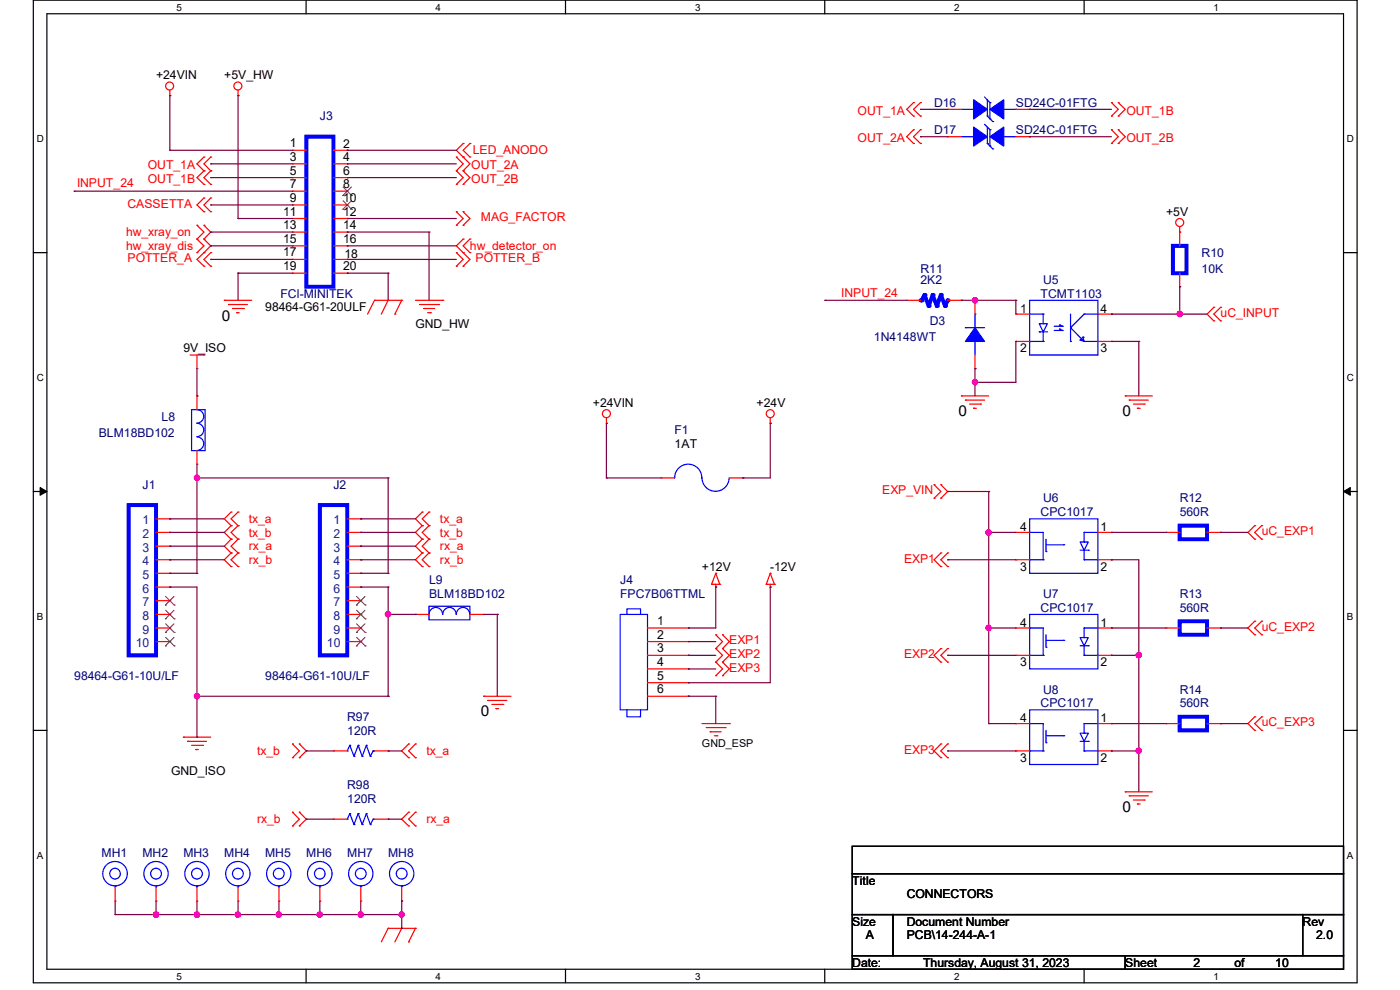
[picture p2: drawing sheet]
<svg xmlns="http://www.w3.org/2000/svg" width="297mm" height="210mm" viewBox="0 0 297 210" stroke-linecap="round" stroke-linejoin="round" font-family="sans-serif">
<path d="M7.1 0h280.8v208.5h-280.8zM9.9 2.9h275.1v202.7h-275.1z" fill="none" stroke="#000" stroke-width=".25"/>
<g fill="#fff">
<path d="M37.4 .3h1.2v2.4h-1.2z"/>
<path d="M37.4 205.9h1.2v2.3h-1.2z"/>
</g>
<path d="M64.9 0v2.9M64.9 205.6v2.9" fill="none" stroke="#000" stroke-width=".25"/>
<g fill="#fff">
<path d="M92.4 .3h1.2v2.4h-1.2z"/>
<path d="M92.4 205.9h1.2v2.3h-1.2z"/>
</g>
<path d="M120 0v2.9M120 205.6v2.9" fill="none" stroke="#000" stroke-width=".25"/>
<g fill="#fff">
<path d="M147.4 .3h1.2v2.4h-1.2z"/>
<path d="M147.4 205.9h1.2v2.3h-1.2z"/>
</g>
<path d="M175 0v2.9M175 205.6v2.9" fill="none" stroke="#000" stroke-width=".25"/>
<g fill="#fff">
<path d="M202.4 .3h1.2v2.4h-1.2z"/>
<path d="M202.4 205.9h1.2v2.3h-1.2z"/>
</g>
<path d="M230 0v2.9M230 205.6v2.9" fill="none" stroke="#000" stroke-width=".25"/>
<g fill="#fff">
<path d="M257.5 .3h1.1v2.4h-1.1z"/>
<path d="M257.5 205.9h1.1v2.3h-1.1z"/>
<path d="M7.8 28.2h1.5v2.4h-1.5z"/>
<path d="M285.7 28.2h1.5v2.4h-1.5z"/>
<path d="M7.8 78.9h1.5v2.3h-1.5z"/>
<path d="M285.7 78.9h1.5v2.3h-1.5z"/>
</g>
<path d="M7.1 53.6h2.8M285 53.6h2.9" fill="none" stroke="#000" stroke-width=".25"/>
<g fill="#fff">
<path d="M7.8 129.6h1.3v2.3h-1.3z"/>
<path d="M285.7 129.6h1.4v2.3h-1.4z"/>
</g>
<path d="M7.1 104.3h2.8M285 104.3h2.9" fill="none" stroke="#000" stroke-width=".25"/>
<path d="M8.5 103.4l1.4 .9-1.4 .8zM285 104.3l1.5-.9v1.7z" fill="#000" stroke="#000" stroke-width=".21"/>
<g fill="#fff">
<path d="M7.8 180.3h1.3v2.3h-1.3z"/>
<path d="M285.7 180.3h1.4v2.3h-1.4z"/>
</g>
<path d="M7.1 154.9h2.8M285 154.9h2.9M180.8 179.5h104.2v5.8h-104.2zM180.8 185.3h104.2v8.7h-104.2zM180.8 194h8.7v8.7h-8.7zM189.5 194h86.9v8.7h-86.9zM276.4 194h8.6v8.7h-8.6zM180.8 202.7h57.9v2.9h-57.9zM238.7 202.7h46.3v2.9h-46.3z" fill="none" stroke="#000" stroke-width=".25"/>
<g fill="none" stroke="#f00" stroke-width=".25">
<path d="M36 19.1v1.2M50.5 19.1v1.2M36 20.3h.1M43.3 33.3h.1M43.3 36.2h.1M43.3 39.1h.1M43.3 33.3l-1.5 1.5 1.5 1.4M43.3 36.2l-1.5 1.5 1.5 1.4M44.7 33.3h.1M44.7 36.2h.1M44.7 39.1h.1M44.7 33.3l-1.4 1.5 1.4 1.4"/>
<path d="M44.7 36.2l-1.4 1.5 1.4 1.4M50.5 20.3h.1M96.8 33.3h.1M96.8 36.2h.1M96.8 39.1h.1M96.8 33.3l1.5 1.5-1.5 1.4M96.8 36.2l1.5 1.5-1.5 1.4M98.3 30.4h.1M98.3 33.3h.1M98.3 36.2h.1M98.3 39.1h.1M98.3 30.4l-1.5 1.5 2.9 2.9-1.4 1.4"/>
<path d="M98.3 36.2l1.4 1.5-1.4 1.4M99.7 33.3h.1M99.7 30.4h.1M99.7 30.4l-1.4 1.5 1.4 1.4M193.8 27.5h.1M193.8 30.4h.1M193.8 21.8h.1M193.8 24.6h.1M193.8 27.5l-1.4 1.5 1.4 1.4M193.8 21.8l-1.4 1.4 1.4 1.4M195.3 27.5h.1M195.3 30.4h.1"/>
<path d="M195.3 21.8h.1M195.3 24.6h.1M195.3 27.5l-1.5 1.5 1.5 1.4M195.3 21.8l-1.5 1.4 1.5 1.4M201 29h.1M201 23.2h.1M201 29h3M201 23.2h3M215.5 29h2.9M215.5 23.2h2.9M218.4 29h.1M218.4 23.2h.1"/>
<path d="M235.8 27.5h.1M235.8 30.4h.1M235.8 21.8h.1M235.8 24.6h.1M235.8 27.5l1.4 1.5-1.4 1.4M235.8 21.8l1.4 1.4-1.4 1.4M237.2 27.5h.1M237.2 30.4h.1M237.2 21.8h.1M237.2 24.6h.1M237.2 27.5l1.5 1.5-1.5 1.4M237.2 21.8l1.5 1.4-1.5 1.4"/>
<path d="M41.8 50.7h.1M41.8 47.8h.1M41.8 53.6h.1M41.8 47.8l1.5 1.4-1.5 1.5M41.8 50.7l1.5 1.5-1.5 1.4M43.3 44.9h.1M43.3 42h.1M43.3 47.8h.1M43.3 50.7h.1M43.3 53.6h.1M43.3 56.5h.1M43.3 42l-1.5 1.5 1.5 1.4"/>
<path d="M43.3 47.8l1.4 1.4-1.4 1.5M43.3 50.7l1.4 1.5-1.4 1.4M43.3 53.6l-1.5 1.4 1.5 1.5M44.7 44.9h.1M44.7 42h.1M44.7 56.5h.1M44.7 53.6h.1M44.7 42l-1.4 1.5 1.4 1.4M44.7 53.6l-1.4 1.4 1.4 1.5M96.8 47.8h.1M96.8 44.9h.1M96.8 56.5h.1"/>
<path d="M96.8 53.6h.1M96.8 44.9l1.5 1.5-1.5 1.4M96.8 53.6l1.5 1.4-1.5 1.5M98.3 47.8h.1M98.3 44.9h.1M98.3 50.7h.1M98.3 53.6h.1M98.3 56.5h.1M98.3 44.9l1.4 1.5-1.4 1.4M98.3 50.7l-1.5 1.5 2.9 2.8-1.4 1.5M99.7 53.6h.1M99.7 50.7h.1"/>
<path d="M99.7 50.7l-1.4 1.5 1.4 1.4M250.3 49.2h.1M250.3 48.1v4.1M250.3 58v2.8M40.3 75.3h3M41.8 78.2h.1M41.8 75.3v2.9M43.3 75.3h.1M47.6 63.7h.1M47.6 63.7h5.8M48.5 64.6h.1M48.5 64.6h4"/>
<path d="M49.3 65.4h2.3M50.2 66.3h.1M50.2 66.3h.6M51.6 65.4h.1M79.5 63.7h.1M79.5 63.7h5.7M79.5 63.7l-1.5 2.9M82.3 63.7h.1M82.3 63.7l-1.4 2.9M83.8 66.6h.1M85.2 63.7h.1M85.2 63.7l-1.4 2.9"/>
<path d="M88.1 63.7h5.8M89 64.6h4M89.9 65.4h.1M89.9 65.4h2.3M90.7 66.3h.6M91.3 66.3h.1M93 64.6h.1M93.9 63.7h.1M206.8 78.2h.1M206.8 63.7h.1M206.8 63.7v2.9M206.8 75.3v2.9"/>
<path d="M215.5 66.6h.1M215.5 72.4h.1M215.5 66.6h2.9M215.5 72.4h2.9M232.9 66.6h2.9M232.9 72.4h2.9M235.8 66.6h.1M235.8 72.4h.1M250.3 60.8h.1M257.5 68.1h.1M257.5 65.2h.1M257.5 65.2l-1.4 1.4 1.4 1.5"/>
<path d="M259 65.2h.1M259 68.1h.1M259 65.2l-1.5 1.4 1.5 1.5M128.7 89.8h.1M128.7 88.6v1.2M163.4 89.8h.1M163.4 88.6v1.2M204 84h.1M204 84h5.8M204.8 84.9h.1M204.8 84.9h4.1M205.7 85.7h2.3"/>
<path d="M206.5 86.6h.1M206.5 86.6h.6M208 85.7h.1M238.7 84h.1M238.7 84h5.8M239.6 84.9h.1M239.6 84.9h4M240.5 85.7h2.2M241.3 86.6h.1M241.3 86.6h.6M242.7 85.7h.1M33.1 110.1h2.9"/>
<path d="M33.1 112.9h2.9M33.1 115.9h2.9M33.1 118.7h2.9M36 110.1h.1M36 112.9h.1M36 115.9h.1M36 118.7h.1M49 108.6h.1M49 111.5h.1M49 114.4h.1M49 117.3h.1M49 108.6l-1.4 1.5 1.4 1.4"/>
<path d="M49 111.5l-1.4 1.4 1.4 1.5M49 114.4l-1.4 1.5 1.4 1.4M49 117.3l-1.4 1.4 1.4 1.5M50.5 111.5h.1M50.5 108.6h.1M50.5 114.4h.1M50.5 117.3h.1M50.5 108.6l-1.5 1.5 1.5 1.4M50.5 111.5l-1.5 1.4 1.5 1.5M50.5 114.4l-1.5 1.5 1.5 1.4M50.5 117.3l-1.5 1.4 1.5 1.5M73.7 110.1h2.8"/>
<path d="M73.7 112.9h2.8M73.7 115.9h2.8M73.7 118.7h2.8M76.5 110.1h.1M76.5 112.9h.1M76.5 115.9h.1M76.5 118.7h.1M89.6 108.6h.1M89.6 111.5h.1M89.6 114.4h.1M89.6 117.3h.1M89.6 108.6l-1.5 1.5 1.5 1.4"/>
<path d="M89.6 111.5l-1.5 1.4 1.5 1.5M89.6 114.4l-1.5 1.5 1.5 1.4M89.6 117.3l-1.5 1.4 1.5 1.5M91 111.5h.1M91 108.6h.1M91 114.4h.1M91 117.3h.1M91 108.6l-1.4 1.5 1.4 1.4M91 111.5l-1.4 1.4 1.4 1.5M91 114.4l-1.4 1.5 1.4 1.4M91 117.3l-1.4 1.4 1.4 1.5M198.2 102.8h.1"/>
<path d="M198.2 105.7h.1M198.2 102.8l1.4 1.5-1.4 1.4M199.6 105.7h.1M199.6 102.8h.1M199.6 117.3h.1M199.6 102.8l1.4 1.5-1.4 1.4M199.6 117.3l-1.4 1.4 1.4 1.5M201 117.3h.1M201 117.3l-1.4 1.4 1.4 1.5M266.2 114.4h.1M266.2 111.5h.1M266.2 111.5l-1.4 1.4 1.4 1.5"/>
<path d="M267.7 111.5h.1M267.7 114.4h.1M267.7 111.5l-1.5 1.4 1.5 1.5M33.1 133.2h2.9M33.1 121.6h2.9M33.1 124.5h2.9M33.1 127.4h2.9M33.1 130.3h2.9M33.1 136.1h2.9M36 121.6h.1M36 124.5h.1M36 127.4h.1"/>
<path d="M36 130.3h.1M36 133.2h.1M36 136.1h.1M49 120.2h.1M50.5 120.2h.1M73.7 133.2h2.8M73.7 121.6h2.8M73.7 124.5h2.8M73.7 127.4h2.8M73.7 130.3h2.8M73.7 136.1h2.8M76.5 121.6h.1"/>
<path d="M76.5 124.5h.1M76.5 127.4h.1M76.5 130.3h.1M76.5 133.2h.1M76.5 136.1h.1M89.6 120.2h.1M91 120.2h.1M151 124h.1M151 124h1.7M151.8 124.5h.1M151.8 121.6h.1M151.8 137.6h.1"/>
<path d="M151.8 134.7h.1M151.8 124v.5M151.8 121.6l-.8 2.4M151.8 121.6l.9 2.4M151.8 137.6l1.5 1.4-1.5 1.5M151.8 134.7l1.5 1.4-1.5 1.5M152.7 124h.1M153.3 137.6h.1M153.3 134.7h.1M153.3 137.6l1.4 1.4-1.4 1.5M153.3 134.7l1.4 1.4-1.4 1.5M162.6 124h.1"/>
<path d="M162.6 124h1.7M163.4 124.5h.1M163.4 121.6h.1M163.4 124v.5M163.4 121.6l-.8 2.4M163.4 121.6l.9 2.4M164.3 124h.1M199.6 120.2h.1M199.6 137.6h.1M199.6 137.6l-1.4 1.4 1.4 1.5M201 120.2h.1M201 137.6h.1"/>
<path d="M201 137.6l-1.4 1.4 1.4 1.5M215.5 133.2h.1M215.5 139h.1M215.5 133.2h2.9M215.5 139h2.9M232.9 133.2h2.9M232.9 139h2.9M235.8 133.2h.1M235.8 139h.1M266.2 134.7h.1M266.2 131.8h.1M266.2 131.8l-1.4 1.4 1.4 1.5"/>
<path d="M267.7 131.8h.1M267.7 134.7h.1M267.7 131.8l-1.5 1.4 1.5 1.5M38.9 156.4h.1M38.9 156.4h5.8M39.8 157.3h.1M39.8 157.3h4M40.6 158.1h2.4M41.5 159h.1M41.5 159h.6M43 158.1h.1M62.1 157.8h.1"/>
<path d="M62.1 157.8l1.4 1.5-1.4 1.4M63.5 157.8h.1M63.5 157.8l1.5 1.5-1.5 1.4M86.7 157.8h.1M86.7 157.8l-1.5 1.5 1.5 1.4M88.1 157.8h.1M88.1 157.8l-1.4 1.5 1.4 1.4M102.6 147.7h.1M102.6 147.7h5.8M103.5 148.6h.1M103.5 148.6h4M104.4 149.4h2.3"/>
<path d="M105.2 150.3h.1M105.2 150.3h.6M106.7 149.4h.1M148.9 153.5h5.8M149.8 154.3h4M150.7 155.2h.1M150.7 155.2h2.3M151.6 156.1h.5M151.8 140.5h.1M151.8 143.3h.1M151.8 140.5l1.5 1.4-1.5 1.4M152.1 156.1h.1"/>
<path d="M153.3 140.5h.1M153.3 143.3h.1M153.3 140.5l1.4 1.4-1.4 1.4M153.8 154.3h.1M154.7 153.5h.1M199.6 140.5h.1M199.6 157.8h.1M199.6 157.8l-1.4 1.5 1.4 1.4M201 140.5h.1M201 157.8h.1M201 157.8l-1.4 1.5 1.4 1.4M215.5 153.5h.1"/>
<path d="M215.5 159.3h.1M215.5 153.5h2.9M215.5 159.3h2.9M232.9 153.5h2.9M232.9 159.3h2.9M235.8 153.5h.1M235.8 159.3h.1M266.2 154.9h.1M266.2 152.1h.1M266.2 152.1l-1.4 1.4 1.4 1.4M267.7 152.1h.1M267.7 154.9h.1"/>
<path d="M267.7 152.1l-1.5 1.4 1.5 1.4M62.1 160.7h.1M62.1 175.2h.1M62.1 172.3h.1M62.1 172.3l1.4 1.5-1.4 1.4M63.5 160.7h.1M63.5 172.3h.1M63.5 175.2h.1M63.5 172.3l1.5 1.5-1.5 1.4M86.7 160.7h.1M86.7 172.3h.1M86.7 175.2h.1"/>
<path d="M86.7 172.3l-1.5 1.5 1.5 1.4M88.1 160.7h.1M88.1 175.2h.1M88.1 172.3h.1M88.1 172.3l-1.4 1.5 1.4 1.4M199.6 160.7h.1M201 160.7h.1M238.7 168h.1M238.7 168h5.8M239.6 168.8h.1M239.6 168.8h4M240.5 169.7h2.2"/>
<path d="M241.3 170.6h.1M241.3 170.6h.6M242.7 169.7h.1M41.8 191.1h.1M41.8 188.3v2.8M67.9 191.1h.1M67.9 188.3v2.8M76.5 191.1h.1M76.5 188.3v2.8M82.3 196.9h.1M82.3 196.9l-1.4 2.9M82.3 196.9h5.8"/>
<path d="M85.2 196.9h.1M85.2 196.9l-1.4 2.9M86.7 199.8h.1M88.1 196.9h.1M88.1 196.9l-1.4 2.9"/>
<circle cx="36" cy="18.2" r=".85"/>
<circle cx="50.5" cy="18.2" r=".85"/>
<circle cx="250.3" cy="47.2" r=".85"/>
<circle cx="128.7" cy="87.8" r=".85"/>
<circle cx="163.4" cy="87.8" r=".85"/>
</g>
<g fill="none" stroke="#00f" stroke-width=".25">
<path d="M204 29h2.8M204 23.2h2.8M206.8 29h.1M206.8 23.2h.1M208.9 26.4l1.1 1.1M208.9 20.6l1.1 1.2M209.5 30.4h.1M209.5 24.6h.1M209.5 21.2v3.4M209.5 27v3.4M209.5 30.4l1.1 1.2M209.5 24.6l1.1 1.2"/>
<path d="M210 27.5h.1M210 31h.1M210 21.8h.1M210 25.2h.1M210 21.8v3.4M210 27.5v3.5M210.6 31.6h.1M210.6 25.8h.1M212.6 29h2.9M212.6 23.2h2.9M215.5 29h.1M215.5 23.2h.1"/>
<path d="M204.8 69.5h.1M204.8 69.5h4.1M206.8 72.4h.1M206.8 66.6h.1M206.8 66.6v2.9M206.8 72.4v2.9M218.4 63.7h14.5v11.6h-14.5zM218.4 72.4h.1M218.4 72.4h2.9M218.4 66.6h2.9M220.5 70.4h.1M220.5 68.7h1.7l-.9 1.7z"/>
<path d="M220.5 70.4h1.7M221.3 72.4h.1M221.3 68.7h.1M221.3 66.6h.1M221.3 66.6v2.1M221.3 70.4v2M223.6 69.2h1.8M223.6 70.1h1.8M224.8 69h.1M224.8 69.8h.1M224.8 69l.6 .2M224.8 69.8l.6 .3"/>
<path d="M225.4 69.2h.1M225.4 70.1h.1M227.1 72.4h.1M227.1 69.5h.1M227.1 66.6v5.8M227.1 69.5l2.9 2.9M229.2 72.1h.1M229.2 72.1l.8 .3M229.7 71.5h.1M229.7 71.5l.3 .9M229.7 71.5l-.5 .6M230 66.6h.1"/>
<path d="M230 72.4h2.9M230 66.6h2.9M230 66.6l-2.9 2.9M232.9 72.4h.1M232.9 66.6h.1M218.4 130.3h14.5v11.6h-14.5zM218.4 133.2h.1M218.4 139h.1M218.4 139h2.9M218.4 133.2h2.9v5.8M221.3 139h.1M221.9 137.3h.1"/>
<path d="M221.9 134.7v2.6M221.9 135.8h3.8M225.7 135.8h.1M229.2 135.3h1.7l-.9 1.7zM229.2 137h1.7M230 139h.1M230 135.3h.1M230 133.2h.1M230 139h2.9M230 133.2v2.1M230 137v2M230 133.2h2.9"/>
<path d="M230.9 137h.1M232.9 139h.1M218.4 150.6h14.5v11.6h-14.5zM218.4 153.5h.1M218.4 159.3h.1M218.4 153.5h2.9v5.8M218.4 159.3h2.9M221.3 159.3h.1M221.9 157.6h.1M221.9 154.9v2.7M221.9 156.1h3.8M225.7 156.1h.1"/>
<path d="M229.2 155.5h1.7l-.9 1.8zM229.2 157.3h1.7M230 159.3h.1M230 155.5h.1M230 153.5h.1M230 153.5v2M230 157.3v2M230 159.3h2.9M230 153.5h2.9M230.9 157.3h.1M232.9 159.3h.1M41.8 188h.1"/>
<path d="M41.8 188v.3M67.9 188h.1M67.9 188v.3M76.5 188h.1M76.5 188v.3"/>
<circle cx="41.8" cy="185.3" r="2.58"/>
<circle cx="41.8" cy="185.3" r="1.14"/>
<circle cx="67.8" cy="185.3" r="1.13"/>
<circle cx="67.8" cy="185.3" r="2.59"/>
<circle cx="76.5" cy="185.3" r="2.58"/>
<circle cx="76.5" cy="185.3" r="1.14"/>
</g>
<g fill="#00f" stroke="#00f" stroke-width=".25">
<path d="M206.8 69.5l2.1 2.9h-4.1z" fill-rule="evenodd"/>
<path d="M210 29l2.9-2v4z" fill-rule="evenodd"/>
<path d="M206.5 27l3 2-3 2z" fill-rule="evenodd"/>
<path d="M210 23.2l2.9-2v4z" fill-rule="evenodd"/>
<path d="M206.5 21.2l3 2-3 2z" fill-rule="evenodd"/>
</g>
<path d="M248.8 52.2h2.9v5.8h-2.9zM196.1 62.6l-.6 1.1M27.3 107.1h5.8v31.9h-5.8zM67.9 107.1h5.8v31.9h-5.8z" fill="none" stroke="#00f" stroke-width=".85"/>
<g fill="none" stroke="#804000" stroke-width=".21">
<path d="M35.1 128.4h.1M35.1 131.3h.1M35.1 134.2h.1M35.1 137h.1M35.1 126.5l1.9 1.9M35.1 129.5l1.9 1.8M35.1 132.3l1.9 1.9M35.1 135.2l1.9 1.8M36.9 126.5l-1.8 1.9M36.9 129.5l-1.8 1.8M36.9 132.3l-1.8 1.9M36.9 135.2l-1.8 1.8"/>
<path d="M37 128.4h.1M37 131.3h.1M37 134.2h.1M37 137h.1M75.6 128.4h.1M75.6 131.3h.1M75.6 134.2h.1M75.6 137h.1M75.6 126.5l1.9 1.9M75.6 129.5l1.9 1.8M75.6 132.3l1.9 1.9M75.6 135.2l1.9 1.8"/>
<path d="M77.4 126.5l-1.8 1.9M77.4 129.5l-1.8 1.8M77.4 132.3l-1.8 1.9M77.4 135.2l-1.8 1.8M77.5 128.4h.1M77.5 131.3h.1M77.5 134.2h.1M77.5 137h.1"/>
</g>
<circle cx="196.1" cy="62.6" r=".42" fill="#00f"/>
<path d="M196.1 62.6l.9 2.3" fill="none" stroke="#00f" stroke-width=".85"/>
<circle cx="197" cy="64.9" r=".42" fill="#00f"/>
<path d="M197.9 62.6l-.9 2.3" fill="none" stroke="#00f" stroke-width=".85"/>
<circle cx="197.9" cy="62.6" r=".42" fill="#00f"/>
<path d="M197.9 62.6l.9 2.3" fill="none" stroke="#00f" stroke-width=".85"/>
<circle cx="198.8" cy="64.9" r=".42" fill="#00f"/>
<path d="M199.6 62.6l-.8 2.3" fill="none" stroke="#00f" stroke-width=".85"/>
<circle cx="199.6" cy="62.6" r=".42" fill="#00f"/>
<path d="M199.6 62.6l.9 2.3" fill="none" stroke="#00f" stroke-width=".85"/>
<circle cx="200.5" cy="64.9" r=".42" fill="#00f"/>
<path d="M201 63.7l-.5 1.2" fill="none" stroke="#00f" stroke-width=".85"/>
<circle cx="201" cy="63.7" r=".42" fill="#00f"/>
<path d="M195.3 63.7h.2" fill="none" stroke="#00f" stroke-width=".85"/>
<circle cx="195.5" cy="63.7" r=".42" fill="#00f"/>
<g fill="none" stroke="#f00" stroke-width=".25">
<path d="M62.1 31.9h.1M62.1 34.8h.1M62.1 37.7h.1M62.1 31.9h2.9M62.1 34.8h2.9M62.1 37.7h2.9M70.7 31.9h3M70.7 34.8h3M70.7 37.7h3M73.7 31.9h.1M73.7 34.8h.1M73.7 37.7h.1"/>
<path d="M62.1 40.6h.1M62.1 43.5h.1M62.1 46.4h.1M62.1 49.2h.1M62.1 52.2h.1M62.1 55h.1M62.1 58h.1M62.1 40.6h2.9M62.1 43.5h2.9M62.1 46.4h2.9M62.1 49.2h2.9M62.1 52.2h2.9"/>
<path d="M62.1 55h2.9M62.1 58h2.9M70.7 40.6h3M70.7 43.5h3M70.7 46.4h3M70.7 49.2h3M70.7 52.2h3M70.7 55h3M70.7 58h3M73.7 40.6h.1M73.7 46.4h.1M73.7 49.2h.1"/>
<path d="M73.7 52.2h.1M73.7 55h.1M73.7 58h.1M73.7 43.5h.1M192.4 63.7h.1M192.4 63.7h2.9M201 63.7h3M204 63.7h.1M41.8 98.5h.1M41.8 84h.1M41.8 84v2.9M41.8 95.6v2.9"/>
<path d="M140.3 101.4h.1M140.3 101.4h2.8M154.7 101.4h2.9M157.6 101.4h.1M215.5 112.9h.1M215.5 118.7h.1M215.5 112.9h2.9M215.5 118.7h2.9M232.9 112.9h2.9M232.9 118.7h2.9M235.8 112.9h.1M235.8 118.7h.1"/>
<path d="M247.4 112.9h.1M247.4 112.9h2.9M256.1 112.9h2.9M259 112.9h.1M88.1 130.3h.1M88.1 130.3h2.9M99.7 130.3h2.9M102.6 130.3h.1M137.4 133.2h8.6M137.4 136.1h8.6M137.4 139h8.6M146 133.2h.1"/>
<path d="M146 136.1h.1M146 139h.1M247.4 133.2h.1M247.4 133.2h2.9M256.1 133.2h2.9M259 133.2h.1M70.7 159.3h.1M70.7 159.3h3M79.5 159.3h2.8M82.3 159.3h.1M137.4 141.9h8.6M137.4 144.8h8.6"/>
<path d="M137.4 147.7h8.6M146 141.9h.1M146 144.8h.1M146 147.7h.1M247.4 153.5h.1M247.4 153.5h2.9M256.1 153.5h2.9M259 153.5h.1M70.7 173.8h.1M70.7 173.8h3M79.5 173.8h2.8M82.3 173.8h.1"/>
<path d="M24.4 191.1h.1M24.4 188.3v2.8M33.1 191.1h.1M33.1 188.3v2.8M50.5 191.1h.1M50.5 188.3v2.8M59.2 191.1h.1M59.2 188.3v2.8M85.2 191.1h.1M85.2 188.3v2.8"/>
</g>
<g fill="none" stroke="#00f" stroke-width=".25">
<path d="M40.6 86.9h2.9v8.7h-2.9zM41.8 86.9a1.42 1.42 0 0 1 1.4 1.4 1.42 1.42 0 0 1-1.4 1.4M41.8 89.8a1.42 1.42 0 0 1 1.4 1.4 1.42 1.42 0 0 1-1.4 1.4M41.8 92.7a1.44 1.44 0 0 1 1.4 1.4 1.44 1.44 0 0 1-1.4 1.4M143.1 101.4a2.88 2.88 0 0 1 2.9-2.9 2.88 2.88 0 0 1 2.9 2.9M148.9 101.4a2.88 2.88 0 0 0 2.9 2.8 2.88 2.88 0 0 0 2.9-2.8M218.4 110.1h14.5v11.5h-14.5zM218.4 112.9h.1M218.4 118.7h.1M218.4 118.7h2.9M218.4 112.9h2.9v5.8M221.3 118.7h.1"/>
<path d="M221.9 117h.1M221.9 114.4v2.6M221.9 115.6h3.8M225.7 115.6h.1M229.2 115h1.7l-.9 1.7zM229.2 116.7h1.7M230 118.7h.1M230 115h.1M230 112.9h.1M230 118.7h2.9M230 112.9v2.1M230 116.7v2"/>
<path d="M230 112.9h2.9M230.9 116.7h.1M232.9 118.7h.1M91 128.6h8.7v2.9h-8.7zM91 130.3a1.44 1.44 0 0 1 1.5-1.4 1.44 1.44 0 0 1 1.4 1.4M93.9 130.3a1.42 1.42 0 0 1 1.5-1.4 1.42 1.42 0 0 1 1.4 1.4 1.44 1.44 0 0 1 1.4-1.4 1.44 1.44 0 0 1 1.5 1.4M131.6 130.3h5.8v20.3h-5.8zM133 130.3v-1.1h2.9v1.1M73.7 159.3h.1M74.2 158.1h.1M74.2 158.1l.9 2.3M74.2 158.1l-.5 1.2"/>
<path d="M76 158.1h.1M76 158.1l.8 2.3M76 158.1l-.9 2.3M77.7 158.1h.1M77.7 158.1l.9 2.3M77.7 158.1l-.9 2.3M79.2 159.3h.1M79.2 159.3l-.6 1.1M79.2 159.3h.3M133 150.6v1.5h2.9v-1.5M73.7 173.8h.1M74.2 172.6h.1"/>
<path d="M74.2 172.6l.9 2.3M74.2 172.6l-.5 1.2M75.1 174.9h.1M75.1 160.4h.1M76 172.6h.1M76 172.6l.8 2.3M76 172.6l-.9 2.3M76.8 174.9h.1M76.8 160.4h.1M77.7 172.6h.1M77.7 172.6l.9 2.3M77.7 172.6l-.9 2.3"/>
<path d="M78.6 174.9h.1M78.6 160.4h.1M79.2 173.8h.1M79.2 173.8l-.6 1.1M79.2 173.8h.3M24.4 188h.1M24.4 188v.3M33.1 188h.1M33.1 188v.3M50.5 188h.1M50.5 188v.3M59.2 188h.1"/>
<path d="M59.2 188v.3M85.2 188h.1M85.2 188v.3"/>
<circle cx="24.4" cy="185.3" r="1.13"/>
<circle cx="24.4" cy="185.3" r="2.59"/>
<circle cx="33.1" cy="185.3" r="2.58"/>
<circle cx="33.1" cy="185.3" r="1.14"/>
<circle cx="50.5" cy="185.3" r="2.58"/>
<circle cx="50.5" cy="185.3" r="1.14"/>
<circle cx="59.1" cy="185.3" r="2.58"/>
<circle cx="59.1" cy="185.3" r="1.14"/>
<circle cx="85.2" cy="185.3" r="2.58"/>
<circle cx="85.2" cy="185.3" r="1.14"/>
</g>
<path d="M65 29h5.7v31.8h-5.7zM250.3 111.5h5.8v2.9h-5.8zM250.3 131.8h5.8v2.9h-5.8zM250.3 152.1h5.8v2.8h-5.8z" fill="none" stroke="#00f" stroke-width=".85"/>
<path d="M72.8 39.7l1.8 1.8M74.5 39.7l-1.8 1.8M72.7 41.5h.1M72.7 44.4h.1M72.8 42.6l1.8 1.8M74.5 42.6l-1.8 1.8M74.6 41.5h.1M74.6 44.4h.1" fill="none" stroke="#804000" stroke-width=".21"/>
<g fill="none" stroke="#800040" stroke-width=".25">
<path d="M36 31.9h.1M36 20.3h.1M36 31.9h26.1M36 20.3v11.6M44.7 34.8h.1M44.7 37.7h.1M44.7 34.8h17.4M44.7 37.7h17.4M50.5 20.3h.1M50.5 20.3v26.1M73.7 31.9h.1M73.7 34.8h.1"/>
<path d="M73.7 37.7h.1M73.7 31.9h23.1M73.7 34.8h23.1M73.7 37.7h23.1M195.3 23.2h.1M195.3 29h.1M195.3 23.2h5.7M195.3 29h5.7M218.4 23.2h.1M218.4 29h.1M218.4 23.2h17.4M218.4 29h17.4"/>
<path d="M15.7 40.6h.1M15.7 40.6h46.4M44.7 43.5h.1M44.7 49.2h.1M44.7 52.2h.1M44.7 55h.1M44.7 43.5h17.4M44.7 49.2h17.4M44.7 52.2h17.4M44.7 55h17.4M50.5 46.4h.1M50.5 58h.1"/>
<path d="M50.5 58v5.7M50.5 46.4h11.6M50.5 58h11.6M73.7 46.4h.1M73.7 49.2h.1M73.7 52.2h.1M73.7 55h.1M73.7 58h.1M73.7 46.4h23.1M73.7 49.2h17.3M73.7 52.2h23.1M73.7 55h23.1"/>
<path d="M73.7 58h8.6M82.3 58h.1M82.3 58v5.7M91 49.2h.1M91 49.2v14.5M41.8 78.2v5.8M175 63.7h.1M175 63.7h17.4M204 63.7h.1M204 63.7h11.5M206.8 78.2h.1M206.8 63.7h.1"/>
<path d="M206.8 78.2v5.8M215.5 72.4h.1M215.5 63.7h.1M215.5 63.7v2.9M215.5 72.4v8.7h-8.7M235.8 72.4h.1M235.8 66.6h.1M235.8 72.4h5.8M235.8 66.6h20.3M241.6 72.4h.1M241.6 72.4v11.6M250.3 60.8h.1"/>
<path d="M250.3 66.6h.1M250.3 60.8v5.8M41.8 84h.1M41.8 98.5v23.1M128.7 89.8h.1M128.7 89.8v11.6M163.4 89.8h.1M163.4 89.8v11.6h-5.8M206.8 81.1h.1M36 110.1h.1M36 112.9h.1M36 115.9h.1"/>
<path d="M36 118.7h.1M36 112.9h11.6M36 118.7h11.6M36 110.1h11.6M36 115.9h11.6M41.8 101.4h.1M41.8 101.4h40.5M76.5 110.1h.1M76.5 112.9h.1M76.5 115.9h.1M76.5 118.7h.1M76.5 112.9h11.6"/>
<path d="M76.5 118.7h11.6M76.5 110.1h11.6M76.5 115.9h11.6M82.3 101.4h.1M82.3 101.4v20.2M128.7 101.4h.1M128.7 101.4h11.6M157.6 101.4h.1M201 118.7h.1M201 104.3h.1M201 118.7h14.5M201 104.3h8.8"/>
<path d="M209.8 104.3h.1M209.8 112.9h.1M209.8 104.3v49.2M209.8 112.9h5.7M235.8 118.7h.1M235.8 112.9h.1M235.8 112.9h11.6M235.8 118.7h5.8v49.3M259 112.9h.1M259 112.9h5.8M36 121.6h.1M36 124.5h.1"/>
<path d="M36 124.5h5.8v31.9M36 121.6h5.8M41.8 121.6h.1M76.5 121.6h.1M76.5 124.5h.1M76.5 121.6h5.8M76.5 124.5h5.8M82.3 124.5h.1M82.3 121.6h.1M82.3 124.5v23.2M82.3 130.3h5.8M88.1 130.3h.1"/>
<path d="M102.6 130.3h2.9M105.5 130.3h.1M105.5 130.3v17.4M146 133.2h.1M146 136.1h.1M146 139h.1M146 139h5.8M146 136.1h5.8M151.8 124.5h.1M151.8 124.5v8.7h-5.8M163.4 124.5h.1M163.4 124.5v20.3h-17.4"/>
<path d="M201 139h.1M201 139h14.5M209.8 133.2h.1M209.8 133.2h5.7M235.8 139h.1M235.8 133.2h.1M235.8 133.2h11.6M235.8 139h5.8M241.6 139h.1M259 133.2h.1M259 133.2h5.8M41.8 147.7h.1"/>
<path d="M41.8 156.4h.1M41.8 147.7h40.5M65 159.3h.1M65 159.3h5.7M82.3 147.7h.1M82.3 159.3h.1M82.3 159.3h2.9M146 147.7h.1M146 141.9h.1M146 144.8h.1M146 147.7h5.8M146 141.9h5.8"/>
<path d="M151.8 147.7h.1M151.8 147.7v5.8M201 159.3h.1M201 159.3h14.5M209.8 153.5h.1M209.8 153.5h5.7M235.8 159.3h.1M235.8 153.5h.1M235.8 153.5h11.6M235.8 159.3h5.8M241.6 159.3h.1M259 153.5h.1"/>
<path d="M259 153.5h5.8M65 173.8h.1M65 173.8h5.7M82.3 173.8h.1M82.3 173.8h2.9M24.4 194h.1M24.4 191.1v2.9M24.4 194h60.8M33.1 194h.1M33.1 191.1v2.9M41.8 194h.1M41.8 191.1v2.9"/>
<path d="M50.5 194h.1M50.5 191.1v2.9M59.2 194h.1M59.2 191.1v2.9M67.9 194h.1M67.9 191.1v2.9M76.5 194h.1M76.5 191.1v2.9M85.2 191.1h.1M85.2 196.9h.1M85.2 194h.1M85.2 191.1v5.8"/>
</g>
<g fill="#f0f" stroke="#f0f" stroke-width=".25">
<circle cx="209.7" cy="112.9" r=".56"/>
<circle cx="209.7" cy="133.2" r=".56"/>
<circle cx="241.6" cy="159.3" r=".56"/>
<circle cx="241.6" cy="139" r=".56"/>
<circle cx="82.3" cy="130.3" r=".56"/>
<circle cx="206.8" cy="63.7" r=".56"/>
<circle cx="206.8" cy="81.1" r=".56"/>
<circle cx="250.3" cy="66.6" r=".56"/>
<circle cx="41.8" cy="147.7" r=".56"/>
<circle cx="41.8" cy="101.3" r=".56"/>
<circle cx="76.5" cy="194" r=".56"/>
<circle cx="85.2" cy="194" r=".56"/>
<circle cx="67.8" cy="194" r=".56"/>
<circle cx="59.1" cy="194" r=".56"/>
<circle cx="41.8" cy="194" r=".56"/>
<circle cx="50.5" cy="194" r=".56"/>
<circle cx="33.1" cy="194" r=".56"/>
</g>
<g font-size="3.2">
<text x="47" y="68">0</text>
<text x="203.4" y="88.3">0</text>
<text x="238.1" y="88.3">0</text>
<text x="102" y="152">0</text>
<text x="238.1" y="172.3">0</text>
</g>
<g font-size="2.6">
<text x="33.1" y="16.8">+24VIN</text>
<text x="47.6" y="16.8">+5V_HW</text>
<text x="61.5" y="31.2">1</text>
<text x="61.5" y="34.1">3</text>
<text x="72.8" y="31.3">2</text>
<text x="72.8" y="34.1">4</text>
<text x="61.5" y="37">5</text>
<text x="61.5" y="39.9">7</text>
<text x="72.8" y="37">6</text>
<text x="72.8" y="39.9">8</text>
<text x="60.1" y="45.7">11</text>
<text x="61.5" y="42.8">9</text>
<text x="72.8" y="45.7">12</text>
<text x="72.8" y="42.8">10</text>
<text x="247.4" y="45.8">+5V</text>
<text x="60.1" y="48.6">13</text>
<text x="60.1" y="51.5">15</text>
<text x="72.8" y="48.6">14</text>
<text x="72.8" y="51.5">16</text>
<text x="60.1" y="54.4">17</text>
<text x="60.1" y="57.3">19</text>
<text x="72.8" y="57.3">20</text>
<text x="73.1" y="54.8">18</text>
<text x="56.3" y="66">98464-G61-20ULF</text>
<text x="88.1" y="69.5">GND_HW</text>
<text x="216.4" y="66.3">1</text>
<text x="233.5" y="66.3">4</text>
<text x="38.9" y="74.8">9V_ISO</text>
<text x="216.4" y="74.8">2</text>
<text x="233.5" y="74.8">3</text>
<text x="125.8" y="86.3">+24VIN</text>
<text x="160.5" y="86.3">+24V</text>
<text x="143.1" y="95">1AT</text>
<text x="216.4" y="112.7">4</text>
<text x="233.5" y="112.7">1</text>
<text x="148.9" y="121.1">+12V</text>
<text x="163.4" y="121.1">-12V</text>
<text x="216.4" y="121.1">3</text>
<text x="233.5" y="121.1">2</text>
<text x="139.4" y="132.6">1</text>
<text x="139.4" y="135.5">2</text>
<text x="216.4" y="132.9">4</text>
<text x="233.5" y="132.9">1</text>
<text x="139.4" y="138.4">3</text>
<text x="139.4" y="141.3">4</text>
<text x="216.4" y="141.4">3</text>
<text x="233.5" y="141.4">2</text>
<text x="139.4" y="144.2">5</text>
<text x="139.4" y="147.1">6</text>
<text x="216.4" y="153.2">4</text>
<text x="233.5" y="153.2">1</text>
<text x="216.4" y="161.6">3</text>
<text x="233.5" y="161.6">2</text>
<text x="36.3" y="164.5">GND_ISO</text>
<text x="180.8" y="187.7">Title</text>
<text x="192.4" y="190.6">CONNECTORS</text>
<text x="180.8" y="196.3">Size</text>
<text x="192.4" y="196.3">Document Number</text>
<text x="276.4" y="196.3">Rev</text>
<text x="183.7" y="199.3">A</text>
<text x="192.4" y="199.3">PCB\14-244-A-1</text>
<text x="279.2" y="199.3">2.0</text>
<text x="180.8" y="205.1">Date:</text>
<text x="195.8" y="205.1">Thursday, August 31, 2023</text>
<text x="238.7" y="205.1">Sheet</text>
<text x="253.2" y="205.1">2</text>
<text x="261.9" y="205.1">of</text>
<text x="270.5" y="205.1">10</text>
</g>
<g font-size="2.6" fill="#000080">
<text x="198.2" y="22.6">D16</text>
<text x="215.5" y="22.6">SD24C-01FTG</text>
<text x="67.9" y="25.5">J3</text>
<text x="198.2" y="28.4">D17</text>
<text x="215.5" y="28.4">SD24C-01FTG</text>
<text x="195.3" y="58">R11</text>
<text x="254.9" y="54.5">R10</text>
<text x="254.9" y="58">10K</text>
<text x="59.5" y="63.2">FCI-MINITEK</text>
<text x="195.3" y="60.3">2K2</text>
<text x="220.8" y="63.2">TCMT1103</text>
<text x="221.3" y="60.3">U5</text>
<text x="197.3" y="69">D3</text>
<text x="185.4" y="72.4">1N4148WT</text>
<text x="34.3" y="89.2">L8</text>
<text x="21" y="92.7">BLM18BD102</text>
<text x="143.1" y="92.1">F1</text>
<text x="30.2" y="103.7">J1</text>
<text x="70.7" y="103.7">J2</text>
<text x="221.3" y="106.6">U6</text>
<text x="250.3" y="106.6">R12</text>
<text x="220.8" y="109.5">CPC1017</text>
<text x="250.3" y="109.5">560R</text>
<text x="91" y="124">L9</text>
<text x="131.6" y="124">J4</text>
<text x="91" y="126.9">BLM18BD102</text>
<text x="131.6" y="126.9">FPC7B06TTML</text>
<text x="220.8" y="129.8">CPC1017</text>
<text x="221.3" y="126.9">U7</text>
<text x="250.3" y="126.9">R13</text>
<text x="250.3" y="129.8">560R</text>
<text x="15.7" y="144.2">98464-G61-10U/LF</text>
<text x="56.3" y="144.2">98464-G61-10U/LF</text>
<text x="221.3" y="147.1">U8</text>
<text x="250.3" y="147.1">R14</text>
<text x="73.7" y="152.9">R97</text>
<text x="73.7" y="155.8">120R</text>
<text x="220.8" y="150">CPC1017</text>
<text x="250.3" y="150">560R</text>
<text x="73.7" y="167.4">R98</text>
<text x="73.7" y="170.3">120R</text>
<text x="21.5" y="181.9">MH1</text>
<text x="30.2" y="181.9">MH2</text>
<text x="38.9" y="181.9">MH3</text>
<text x="47.6" y="181.9">MH4</text>
<text x="56.3" y="181.9">MH5</text>
<text x="65" y="181.9">MH6</text>
<text x="73.7" y="181.9">MH7</text>
<text x="82.3" y="181.9">MH8</text>
</g>
<g font-size="2.6" fill="#f00">
<text x="181.9" y="24.3">OUT_1A</text>
<text x="239" y="24.3">OUT_1B</text>
<text x="31.4" y="35.9">OUT_1A</text>
<text x="100" y="35.9">OUT_2A</text>
<text x="100.3" y="32.8">LED_ANODO</text>
<text x="181.9" y="30.1">OUT_2A</text>
<text x="239" y="30.1">OUT_2B</text>
<text x="16.3" y="39.8">INPUT_24</text>
<text x="31.4" y="38.8">OUT_1B</text>
<text x="100" y="38.8">OUT_2B</text>
<text x="27.1" y="44.1">CASSETTA</text>
<text x="102" y="46.9">MAG_FACTOR</text>
<text x="26.8" y="50.1">hw_xray_on</text>
<text x="26.8" y="53">hw_xray_dis</text>
<text x="99.7" y="53">hw_detector_on</text>
<text x="27.1" y="55.6">POTTER_A</text>
<text x="100.9" y="55.6">POTTER_B</text>
<text x="178.5" y="62.9">INPUT_24</text>
<text x="259" y="67.2">uC_INPUT</text>
<text x="187.2" y="104.9">EXP_VIN</text>
<text x="52.8" y="111">tx_a</text>
<text x="52.8" y="113.8">tx_b</text>
<text x="93.3" y="111">tx_a</text>
<text x="93.3" y="113.8">tx_b</text>
<text x="267.7" y="113.5">uC_EXP1</text>
<text x="52.8" y="116.7">rx_a</text>
<text x="52.8" y="119.6">rx_b</text>
<text x="93.3" y="116.7">rx_a</text>
<text x="93.3" y="119.6">rx_b</text>
<text x="191.8" y="119.3">EXP1</text>
<text x="154.7" y="136.7">EXP1</text>
<text x="267.7" y="133.8">uC_EXP2</text>
<text x="154.7" y="139.6">EXP2</text>
<text x="154.7" y="142.5">EXP3</text>
<text x="191.8" y="139.6">EXP2</text>
<text x="267.7" y="154.1">uC_EXP3</text>
<text x="54.5" y="160.1">tx_b</text>
<text x="90.5" y="160.1">tx_a</text>
<text x="191.8" y="159.9">EXP3</text>
<text x="54.5" y="174.6">rx_b</text>
<text x="90.5" y="174.6">rx_a</text>
</g>
<g font-size="2.6" fill="#004080">
<text x="30.2" y="111.3">1</text>
<text x="70.8" y="111.3">1</text>
<text x="30.2" y="114.1">2</text>
<text x="30.2" y="117">3</text>
<text x="30.2" y="119.9">4</text>
<text x="70.8" y="114.1">2</text>
<text x="70.8" y="117">3</text>
<text x="70.8" y="119.9">4</text>
<text x="30.2" y="122.8">5</text>
<text x="30.2" y="125.7">6</text>
<text x="70.8" y="122.8">5</text>
<text x="70.8" y="125.7">6</text>
<text x="30.2" y="128.6">7</text>
<text x="30.2" y="131.5">8</text>
<text x="70.8" y="128.6">7</text>
<text x="70.8" y="131.5">8</text>
<text x="28.8" y="137.3">10</text>
<text x="30.2" y="134.4">9</text>
<text x="69.3" y="137.3">10</text>
<text x="70.8" y="134.4">9</text>
</g>
<text font-size="2.3" x="148.9" y="158.5">GND_ESP</text>
<g font-size="2.1">
<text x="37.4" y="2.2">5</text>
<text x="92.4" y="2.2">4</text>
<text x="147.4" y="2.2">3</text>
<text x="202.4" y="2.2">2</text>
<text x="257.5" y="2.2">1</text>
<text x="7.8" y="30.1">D</text>
<text x="285.8" y="30.1">D</text>
<text x="7.8" y="80.8">C</text>
<text x="285.8" y="80.8">C</text>
<text x="7.8" y="131.5">B</text>
<text x="285.8" y="131.5">B</text>
<text x="7.8" y="182.2">A</text>
<text x="285.8" y="182.2">A</text>
<text x="37.4" y="207.8">5</text>
<text x="92.4" y="207.8">4</text>
<text x="147.4" y="207.8">3</text>
<text x="202.4" y="207.8">2</text>
<text x="257.5" y="207.8">1</text>
</g>
</svg>
